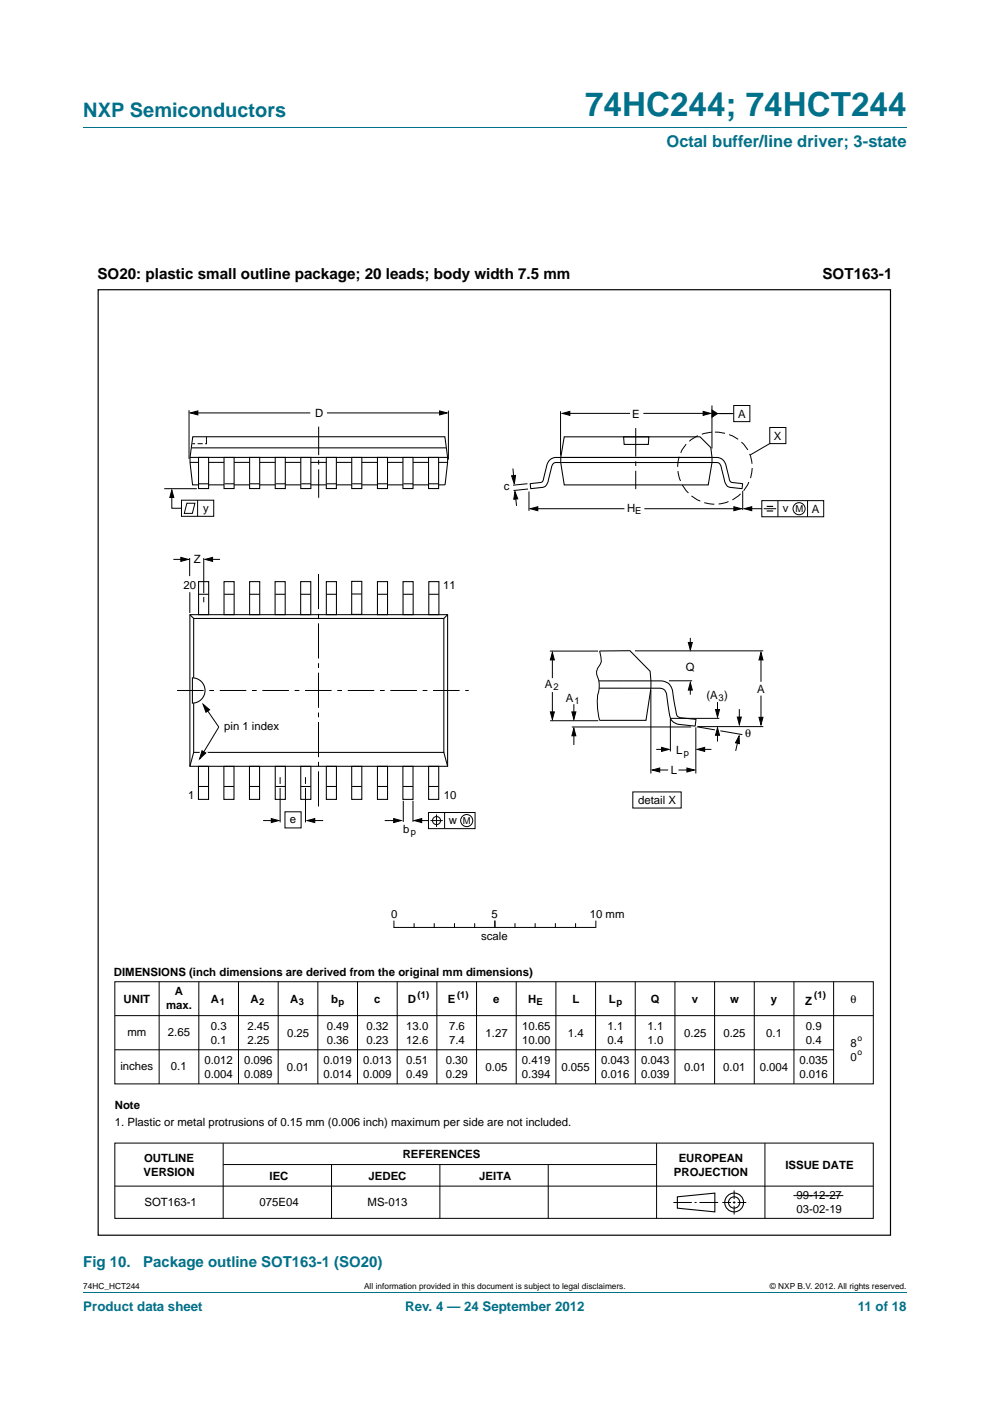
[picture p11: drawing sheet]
<svg xmlns="http://www.w3.org/2000/svg" width="210mm" height="297mm" viewBox="0 0 210 297" stroke-linecap="round" stroke-linejoin="round" font-family="sans-serif">
<path d="M17.7 27h174.6M17.7 273.9h174.6" fill="none" stroke="#00718a" stroke-width=".21"/>
<g fill="none" stroke="#000" stroke-width=".21">
<path d="M40.1 87v10.3M41.3 87.5h24.5M69.3 87.5h24.7M95.1 87.1v10.3M34.8 103.6h6.9M36.4 104.5v3.3h2.1M36.8 118.6h2.5M38.5 106.1h6.8v3.4h-6.8zM39.6 106.7h1.7l-.5 2.2h-1.7zM40.2 118.3v3.8M41.9 106.1v3.4M43.2 118.3v7.5"/>
<path d="M44.1 118.6h2.6M43.2 126.6v1.1M55.8 174h2.6M59.4 164.8v1.4M59.4 167.1v7.3M60.4 172.1h3.5v3.4h-3.5zM64.8 164.8v1.4M64.8 167.1v7.3M66 174h2.5M81.6 174h2.3M85.5 169.8v4.5M87.6 169.8v4.5"/>
<path d="M88.7 174h2.2M90.9 172.3h9.9v3.4h-9.9zM91.3 174h2.6M92.6 172.7v2.6M94.3 172.3v3.4M134.2 167.9h10.3v3.4h-10.3zM24.4 208.1h160.8v21.7h-160.8zM24.4 215.3h160.8M33.8 208.1v21.7M42.2 208.1v21.7M50.6 208.1v21.7M59 208.1v21.7"/>
<path d="M67.4 208.1v21.7M75.8 208.1v21.7M84.2 208.1v21.7M92.7 208.1v21.7M101.1 208.1v21.7M109.5 208.1v21.7M117.9 208.1v21.7M126.3 208.1v21.7M134.7 208.1v21.7M143.2 208.1v21.7M151.6 208.1v21.7M160 208.1v21.7"/>
<path d="M168.4 208.1v21.7M176.8 208.1v21.7M24.4 222.6h152.4M24.4 242.4h160.8v15.9h-160.8zM24.4 251.5h160.8M47.3 242.4v15.9M47.4 246.9h91.8M70.3 246.9v11.4M93.3 246.9v11.4M116.3 246.9v11.4M139.3 242.4v15.9M142.8 255h3.9"/>
<path d="M147.3 255h.5M148.4 255h3.9M153.2 255h1.8M155.4 255h.6M155.7 252.4v1.8M155.7 254.7v.5M155.7 255.6v1.9M156.4 255h1.9M162.2 242.4v15.9M168.3 253.5h10.6"/>
<circle cx="92.6" cy="174" r=".86"/>
<circle cx="99" cy="174" r="1.28"/>
</g>
<g fill="none" stroke="#000" stroke-width=".23">
<path d="M143.7 253.8l7.9-.8v3.9l-7.9-.7z"/>
<circle cx="155.7" cy="254.9" r="1.99"/>
<circle cx="155.7" cy="254.9" r="1.2"/>
</g>
<path d="M40.4 87.5l1.6-.4v.9zM93.2 87.1l1.6 .4-1.6 .5zM36.4 103.9l.5 1.6h-.9zM38.4 118.2l1.5 .4-1.5 .4zM43.5 118.6l1.6-.4v.8zM57.5 173.6l1.6 .4-1.6 .4zM65.2 174l1.6-.4v.8zM83.5 173.6l1.6 .4-1.6 .4zM87.9 174l1.5-.4v.8z" fill="#000" stroke="#000" stroke-width=".21"/>
<path d="M40.3 130.3h54.6v32.2h-54.6zM40.3 130.3l.8 .8M94.9 130.3l-.8 .8M40.8 143.7a2.68 2.68 0 0 1 2.7 2.7 2.68 2.68 0 0 1-2.7 2.7zM41.1 143.7v-12.6h53v28.4h-53v-10.4M41.1 159.5l-.8 3M94.1 159.5l.8 3" fill="none" stroke="#000" stroke-width=".22"/>
<path d="M37.6 146.4h61.8" fill="none" stroke="#000" stroke-width=".21" stroke-dasharray="5.6 1.2 1 1.2" stroke-linecap="butt"/>
<path d="M67.6 121.7v49.7" fill="none" stroke="#000" stroke-width=".21" stroke-dasharray="7.4 1 1 1" stroke-linecap="butt"/>
<path d="M42.5 158.7l1.7 .9-2.1 1.8z" fill="#fff"/>
<g fill="none" stroke="#000" stroke-width=".21">
<path d="M40.8 94.1h.6M41.9 94.1h1.1M43.8 92.6v1.5h-.3M40.3 125.6v4.4M43.1 149.3l3.3 4.9-4.1 6.7M83.6 195.3v1.3M83.6 196.6h42.6M87.8 195.8v.8M92.1 195.8v.8M96.4 195.8v.8M100.7 195.8v.8M105 195.3v1.3"/>
<path d="M109.2 195.8v.8M113.5 195.8v.8M117.8 195.8v.8M122.1 195.8v.8M126.4 195.3v1.3"/>
</g>
<path d="M42.8 159.2l.8 .4-1.3 1.3zM43.1 149.3l1.4 1.2-.8 .5z" fill="#000" stroke="#000" stroke-width=".21"/>
<g fill="none" stroke="#000" stroke-width=".22">
<path d="M40.3 98h54.6M40.3 97h54.6M40.6 95h54M94.4 102.8h-53.6l-.5-4.8v-1l.6-4.4h53.5l.5 4.4-.5 5.8M42.1 123.3h2.2v7h-2.2zM42.1 126h2.1M47.5 123.3h2.2v7h-2.2zM47.5 126h2.1M52.9 123.3h2.2v7h-2.2zM53 126h2.1M58.3 123.3h2.2v7h-2.2zM58.4 126h2.1"/>
<path d="M63.8 123.3h2.1v7h-2.1zM63.8 126h2.1M69.2 123.3h2.2v7h-2.2zM69.2 126h2.1M74.6 123.3h2.1v7h-2.1zM74.6 125.9h2.1M80.1 123.3h2.1v7h-2.1zM80.1 126h2.1M85.5 123.3h2.1v7h-2.1zM85.5 126h2.1M90.9 123.3h2.2v7h-2.2zM91 126h2.1"/>
<path d="M42.1 162.5h2.1v7h-2.1zM42.1 166.8h2.1M47.5 162.5h2.1v7h-2.1zM47.5 166.8h2.1M52.9 162.5h2.2v7h-2.2zM53 166.8h2M58.4 162.5h2.1v7h-2.1zM58.4 166.8h2.1M63.8 162.5h2.1v7h-2.1zM63.8 166.8h2.1M69.2 162.5h2.2v7h-2.2zM69.3 166.8h2"/>
<path d="M74.6 162.5h2.1v7h-2.1zM74.6 166.8h2.1M80.1 162.5h2.1v7h-2.1zM80.1 166.8h2.1M85.5 162.5h2.1v7h-2.1zM85.5 166.8h2.1M90.9 162.5h2.2v7h-2.2zM90.9 166.8h2.1"/>
</g>
<path d="M67.6 90.5v15.2" fill="none" stroke="#000" stroke-width=".21" stroke-dasharray="6 1 1 1" stroke-linecap="butt"/>
<path d="M90.9 97h2.1v6.6h-2.1z" fill="#fff" stroke="#000" stroke-width=".22"/>
<path d="M91 102.6h2" fill="none" stroke="#000" stroke-width=".22"/>
<path d="M85.5 97h2.1v6.6h-2.1z" fill="#fff" stroke="#000" stroke-width=".22"/>
<path d="M85.6 102.6h2" fill="none" stroke="#000" stroke-width=".22"/>
<path d="M80.1 97h2.1v6.6h-2.1z" fill="#fff" stroke="#000" stroke-width=".22"/>
<path d="M80.2 102.6h2" fill="none" stroke="#000" stroke-width=".22"/>
<path d="M74.6 97h2.1v6.6h-2.1z" fill="#fff" stroke="#000" stroke-width=".22"/>
<path d="M74.7 102.6h2" fill="none" stroke="#000" stroke-width=".22"/>
<path d="M69.2 97h2.1v6.6h-2.1z" fill="#fff" stroke="#000" stroke-width=".22"/>
<path d="M69.3 102.6h2" fill="none" stroke="#000" stroke-width=".22"/>
<path d="M63.8 97h2.1v6.6h-2.1z" fill="#fff" stroke="#000" stroke-width=".22"/>
<path d="M63.9 102.6h2" fill="none" stroke="#000" stroke-width=".22"/>
<path d="M58.4 97h2.1v6.6h-2.1z" fill="#fff" stroke="#000" stroke-width=".22"/>
<path d="M58.5 102.6h2" fill="none" stroke="#000" stroke-width=".22"/>
<path d="M52.9 97h2.2v6.6h-2.2z" fill="#fff" stroke="#000" stroke-width=".22"/>
<path d="M53 102.6h2.1" fill="none" stroke="#000" stroke-width=".22"/>
<path d="M47.5 97h2.2v6.6h-2.2z" fill="#fff" stroke="#000" stroke-width=".22"/>
<path d="M47.6 102.6h2.1" fill="none" stroke="#000" stroke-width=".22"/>
<path d="M42.1 97h2.1v6.6h-2.1z" fill="#fff" stroke="#000" stroke-width=".22"/>
<path d="M118.8 97h32.7a2.21 2.21 0 0 1 2.6 2.1l.5 1.9a1.14 1.14 0 0 0 1.3 1.4l1.6 .2-.1 .9-1.7-.1a1.83 1.83 0 0 1-2.1-2l-.2-.8a4.2 4.2 0 0 0-.8-2.3l-.6-.2h-32.9M118.9 97h-.4a2.21 2.21 0 0 0-2.6 2.1l-.5 1.9a1.14 1.14 0 0 1-1.4 1.4l-1.5 .2 .1 .9 1.7-.1a1.83 1.83 0 0 0 2.1-2l.2-.8a4.2 4.2 0 0 1 .8-2.3l.4-.2h1.3M119.7 92.6h28.8l2.3 2.3 .2 3.2-.8 4.7h-30.5l-.8-4.7v-1.1zM132.3 92.6h5.3l-.1 1.6h-5.1zM42.2 102.6h2.1M127.2 138h6.4l4.3 4.3 .2 2.1v1.5l-1.1 6.8h-9.8M127 144.4h12.5a2.65 2.65 0 0 1 3.2 2.7l.5 2.9a3 3 0 0 0 .6 2l.5 .2 3.3 .3-.2 1.4-1.3-.1a5.9 5.9 0 0 1-3.3-.7 4.9 4.9 0 0 1-1.1-3.3l-.1-1a3.5 3.5 0 0 0-.7-2.5l-1.1-.4h-12.7" fill="none" stroke="#000" stroke-width=".22"/>
<g fill="none" stroke="#000" stroke-width=".21">
<path d="M108.8 99.3l.2 2.8M118.9 87.2v9.4M120 87.6h13.6M136.5 87.6h13.4M151 86v9.1M151.6 87.7h4M155.6 86h3.4v3.4h-3.4zM163.3 90.6h3.4v3.5h-3.4zM163.3 94l-4.2 2.5M109.3 104.8l.3 2.5M111.9 102.6l-3.1 .3M112 103.7l-3.1 .3"/>
<path d="M112.2 104.2v4.1M113.3 107.9h19.1M136.7 107.9h19.5M157.5 104.1v4M158.7 107.9h2.9M161.6 106.1h13.1v3.5h-13.1zM162 107.9h2.6M165 106.1v3.5M171.3 106.1v3.5M116.6 138h10.2M117.2 138.8v5M127.2 138l.2 .9a2.61 2.61 0 0 1-.7 2.9 3.2 3.2 0 0 0 .3 2.6l.1 1.2a14.1 14.1 0 0 0-.2 5.6l.3 1.5"/>
<path d="M134.7 138h27.2M146.4 135.2v2M161.4 139.2v5.3M116.7 152.8h10.2M117.2 146.7v5.1M121.3 154.1h25.3M121.7 149.3v2.7M121.7 155.4v2.6M138 146.3v17.7M139.2 158.9h1.7M141.9 144.3h4.9M142.2 152.3h10.4"/>
<path d="M142.2 152.3v7M146.4 145.4v1.9M147.6 154.2v9.8M147.8 154.1l3.8 .6M148 154.1h13.9M148.8 158.9h2.1M152.2 155.3v1.9M152.2 148.9v2.2M152.8 154.9l4.6 .8M156.6 156.6l-.6 2.6M156.8 150.4v2.5M161.4 147.5v5.2"/>
<path d="M139.1 163.3h2.6M143.9 163.3h2.6"/>
<circle cx="169.5" cy="107.9" r="1.28"/>
</g>
<g fill="#000" stroke="#000" stroke-width=".21">
<path d="M119.3 87.6l1.6-.4v.9zM149.1 87.2l1.6 .4-1.6 .5zM151 86.9l1.2 .8-1.2 .8zM108.5 100.9l.9-.1-.3 1.8zM109.2 104.2l.6 1.6-.8 .1zM112.5 107.9l1.6-.5v.9zM155.7 107.4l1.5 .5-1.5 .4zM157.9 107.9l1.5-.5v.9zM117.2 138.3l.4 1.6h-.9zM146 136.2h.8l-.4 1.6zM161.4 138.3l.4 1.6h-.8zM116.7 150.9h.9l-.4 1.6z"/>
<path d="M121.7 154.4l.4 1.6h-.8zM121.3 150.9h.8l-.4 1.6zM140.3 158.5l1.6 .4-1.6 .4zM146.4 144.7l.4 1.6h-.8zM147.9 158.9l1.6-.4v.8zM152.2 154.3l.4 1.6h-.8zM151.8 150.4h.8l-.4 1.6zM156.8 156v1.7l-.8-.2zM156.4 152h.8l-.4 1.6zM161 152.1h.8l-.4 1.6zM138.3 163.3l1.6-.5v.9zM145.7 162.8l1.6 .5-1.6 .4z"/>
</g>
<path d="M162.6 107.4h1.4M162.6 108.3h1.4" fill="none" stroke="#000" stroke-width=".24"/>
<path d="M134.8 90.8v12.9" fill="none" stroke="#000" stroke-width=".21" stroke-dasharray="6 1 1 1" stroke-linecap="butt"/>
<path d="M145.7 94a8.3 8.3 0 0 1 13.1 1.8 7.9 7.9 0 0 1-7.7 11.1 7.9 7.9 0 0 1-6.1-12z" fill="none" stroke="#000" stroke-width=".21" stroke-dasharray="2.2 .9" stroke-linecap="butt"/>
<path d="M20.8 61.4h168.1v200.5h-168.1z" fill="none" stroke="#000" stroke-width=".25"/>
<text font-size="7" fill="#00718a" x="124.1" y="24.6">74HC244; 74HCT244</text>
<text font-size="4.2" fill="#00718a" x="17.7" y="24.9">NXP Semiconductors</text>
<text font-size="3.5" fill="#00718a" x="141.4" y="31.1">Octal buffer/line driver; 3-state</text>
<g font-size="3.2">
<text x="20.7" y="59.1">SO20: plastic small outline package; 20 leads; body width 7.5 mm</text>
<text x="174.5" y="59.1">SOT163-1</text>
</g>
<g font-size="3.2" fill="#00718a">
<text x="17.7" y="268.6">Fig 10.</text>
<text x="30.4" y="268.6">Package outline SOT163-1 (SO20)</text>
</g>
<g font-size="2.8" fill="#00718a">
<text x="17.7" y="277.9">Product data sheet</text>
<text x="86" y="277.9">Rev. 4 — 24 September 2012</text>
<text x="181.9" y="277.9">11 of 18</text>
</g>
<g font-size="2.4">
<text x="66.8" y="88.4">D</text>
<text x="134.1" y="88.6">E</text>
<text x="156.5" y="88.6">A</text>
<text x="164.2" y="93.2">X</text>
<text x="106.8" y="103.8">c</text>
<text x="43.1" y="108.5">y</text>
<text x="133" y="108.5">H</text>
<text x="166.1" y="108.6">v</text>
<text x="172.2" y="108.7">A</text>
<text x="41.1" y="119.4">Z</text>
<text x="38.9" y="124.9">20</text>
<text x="94" y="124.9">11</text>
<text x="145.5" y="142.2">Q</text>
<text x="115.6" y="145.9">A</text>
<text x="120" y="148.8">A</text>
<text x="149.8" y="148.1">(A )</text>
<text x="160.6" y="147">A</text>
<text x="47.5" y="154.7">pin 1 index</text>
<text x="143.4" y="159.9">L</text>
<text x="158.1" y="156.3">θ</text>
<text x="142.3" y="164.2">L</text>
<text x="39.9" y="169.5">1</text>
<text x="94.1" y="169.5">10</text>
<text x="135.3" y="170.5">detail X</text>
<text x="61.5" y="174.5">e</text>
<text x="85.5" y="176.6">b</text>
<text x="95.2" y="174.7">w</text>
<text x="83" y="194.6">0</text>
<text x="104.3" y="194.6">5</text>
<text x="125.1" y="194.6">10 mm</text>
<text x="102.1" y="199.3">scale</text>
<text x="24.2" y="207">DIMENSIONS (inch dimensions are derived from the original mm dimensions)</text>
<text x="26.2" y="212.7">UNIT</text>
<text x="35.2" y="213.9">max.</text>
<text x="37.1" y="211">A</text>
<text x="44.7" y="212.7">A</text>
<text x="53.1" y="212.7">A</text>
<text x="61.5" y="212.7">A</text>
<text x="70.2" y="212.7">b</text>
<text x="79.4" y="212.7">c</text>
<text x="86.5" y="212.7">D</text>
<text x="95" y="212.7">E</text>
<text x="104.6" y="212.7">e</text>
<text x="112" y="212.7">H</text>
<text x="121.4" y="212.7">L</text>
<text x="129.1" y="212.7">L</text>
<text x="138" y="212.7">Q</text>
<text x="146.7" y="212.7">v</text>
<text x="154.9" y="212.7">w</text>
<text x="163.5" y="212.7">y</text>
<text x="170.8" y="213.1">Z</text>
<text x="180.4" y="212.7">θ</text>
<text x="27" y="219.6">mm</text>
<text x="35.6" y="219.6">2.65</text>
<text x="44.7" y="218.4">0.3</text>
<text x="44.7" y="221.3">0.1</text>
<text x="52.5" y="218.4">2.45</text>
<text x="52.5" y="221.3">2.25</text>
<text x="60.9" y="219.9">0.25</text>
<text x="69.3" y="218.4">0.49</text>
<text x="69.3" y="221.3">0.36</text>
<text x="77.7" y="218.4">0.32</text>
<text x="77.7" y="221.3">0.23</text>
<text x="86.2" y="218.4">13.0</text>
<text x="86.2" y="221.3">12.6</text>
<text x="95.3" y="218.4">7.6</text>
<text x="95.3" y="221.3">7.4</text>
<text x="103" y="219.9">1.27</text>
<text x="110.8" y="218.4">10.65</text>
<text x="110.8" y="221.3">10.00</text>
<text x="120.5" y="219.9">1.4</text>
<text x="128.9" y="218.4">1.1</text>
<text x="128.9" y="221.3">0.4</text>
<text x="137.4" y="218.4">1.1</text>
<text x="137.4" y="221.3">1.0</text>
<text x="145.1" y="219.8">0.25</text>
<text x="153.4" y="219.8">0.25</text>
<text x="162.5" y="219.8">0.1</text>
<text x="171" y="218.4">0.9</text>
<text x="171" y="221.3">0.4</text>
<text x="180.4" y="221.9">8</text>
<text x="25.5" y="226.8">inches</text>
<text x="36.3" y="226.8">0.1</text>
<text x="43.3" y="225.6">0.012</text>
<text x="51.8" y="225.6">0.096</text>
<text x="60.8" y="227.1">0.01</text>
<text x="68.6" y="225.6">0.019</text>
<text x="77" y="225.6">0.013</text>
<text x="86.1" y="225.6">0.51</text>
<text x="94.5" y="225.6">0.30</text>
<text x="103" y="227.1">0.05</text>
<text x="110.7" y="225.6">0.419</text>
<text x="119.1" y="227.1">0.055</text>
<text x="127.5" y="225.6">0.043</text>
<text x="136" y="225.6">0.043</text>
<text x="145.1" y="227">0.01</text>
<text x="153.4" y="227.1">0.01</text>
<text x="161.1" y="227.1">0.004</text>
<text x="169.6" y="225.6">0.035</text>
<text x="180.4" y="224.9">0</text>
<text x="43.3" y="228.5">0.004</text>
<text x="51.8" y="228.5">0.089</text>
<text x="68.6" y="228.5">0.014</text>
<text x="77" y="228.5">0.009</text>
<text x="86.1" y="228.5">0.49</text>
<text x="94.5" y="228.5">0.29</text>
<text x="110.7" y="228.5">0.394</text>
<text x="127.5" y="228.5">0.016</text>
<text x="136" y="228.5">0.039</text>
<text x="169.6" y="228.5">0.016</text>
<text x="24.4" y="235">Note</text>
<text x="24.4" y="238.7">1. Plastic or metal protrusions of 0.15 mm (0.006 inch) maximum per side are not included.</text>
<text x="85.4" y="245.6">REFERENCES</text>
<text x="30.4" y="249.2">VERSION</text>
<text x="30.6" y="246.3">OUTLINE</text>
<text x="57.2" y="250.2">IEC</text>
<text x="78.2" y="250.2">JEDEC</text>
<text x="101.7" y="250.2">JEITA</text>
<text x="142.9" y="249.2">PROJECTION</text>
<text x="144" y="246.3">EUROPEAN</text>
<text x="166.6" y="247.8">ISSUE DATE</text>
<text x="30.6" y="255.8">SOT163-1</text>
<text x="55" y="255.8">075E04</text>
<text x="78" y="255.8">MS-013</text>
<text x="168.9" y="254.3">99-12-27</text>
<text x="168.9" y="257.2">03-02-19</text>
</g>
<g font-size="2">
<text x="134.7" y="108.9">E</text>
<text x="168.7" y="108.6">M</text>
<text x="117.4" y="146.4">2</text>
<text x="121.8" y="149.3">1</text>
<text x="152.4" y="148.6">3</text>
<text x="145" y="160.4">p</text>
<text x="87.1" y="177.1">p</text>
<text x="98.2" y="174.7">M</text>
<text x="46.6" y="213.1">1</text>
<text x="55" y="213.1">2</text>
<text x="63.4" y="213.1">3</text>
<text x="71.8" y="213.1">p</text>
<text x="88.6" y="211.6">(1)</text>
<text x="96.9" y="211.6">(1)</text>
<text x="113.8" y="213.1">E</text>
<text x="130.7" y="213.1">p</text>
<text x="172.7" y="211.6">(1)</text>
</g>
<g font-size="1.8">
<text x="181.9" y="220.7">o</text>
<text x="181.9" y="223.6">o</text>
<text x="17.7" y="273.3">74HC_HCT244</text>
<text x="77.2" y="273.3">All information provided in this document is subject to legal disclaimers.</text>
<text x="163.3" y="273.3">© NXP B.V. 2012. All rights reserved.</text>
</g>
</svg>
